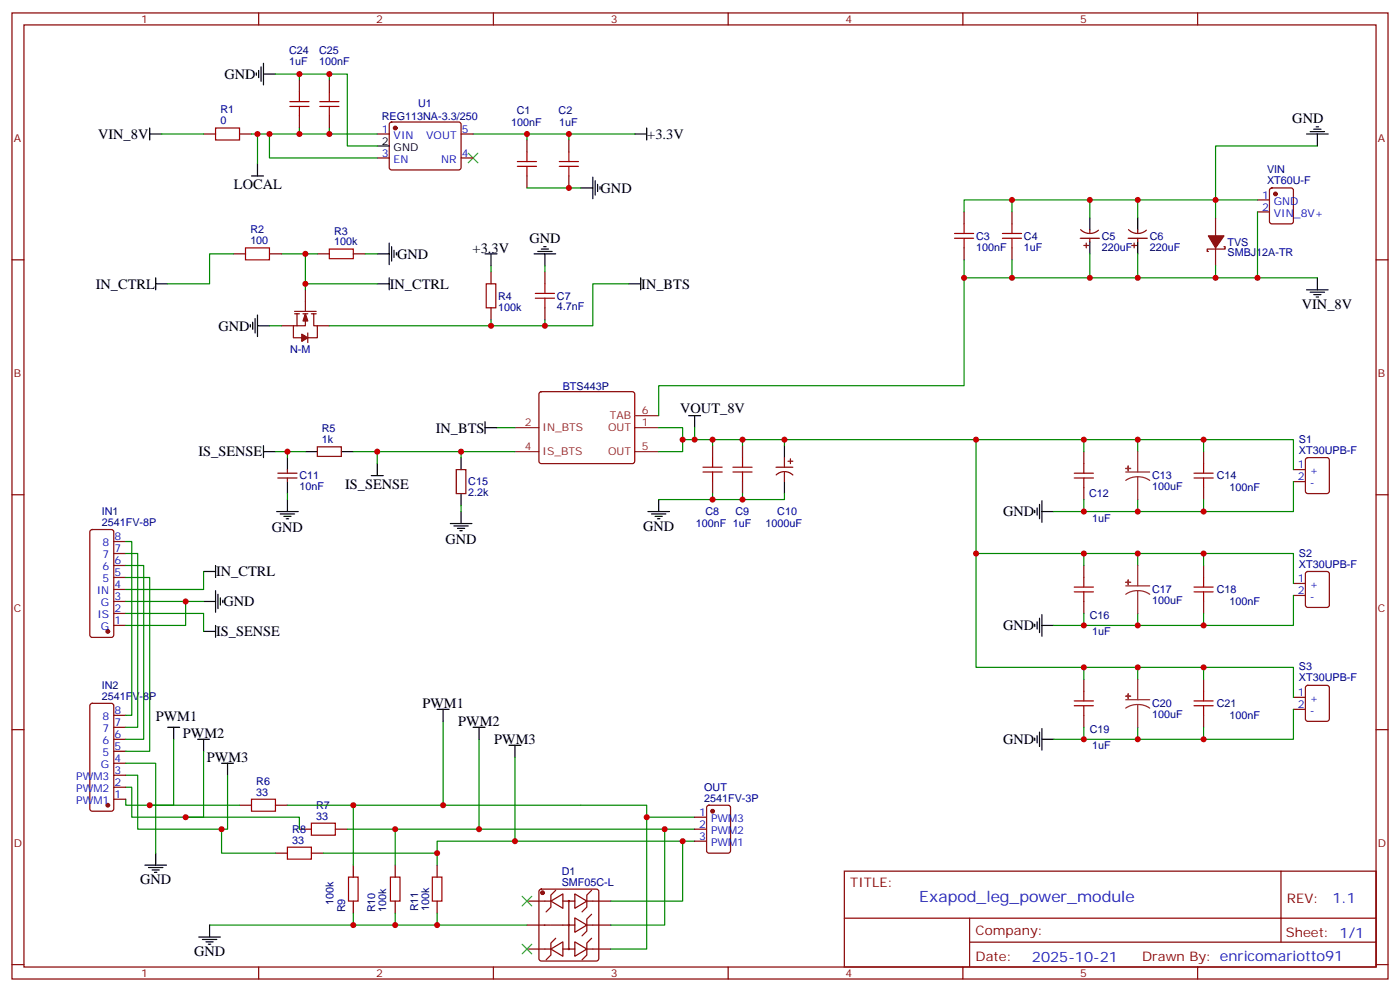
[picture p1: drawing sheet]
<svg xmlns="http://www.w3.org/2000/svg" width="412mm" height="292mm" viewBox="0 0 412 292" stroke-linecap="round" stroke-linejoin="round" font-family="sans-serif">
<g fill="none" stroke="#870000" stroke-width=".35">
<path d="M3.5 3.8h405.4v284.3h-405.4zM7.1 7.3h398.2v277.3h-398.2zM76.2 3.8v3.5M145.3 3.8v3.5M214.5 3.8v3.5M283.6 3.8v3.5M352.8 3.8v3.5M60 39.4h3.5M70.6 39.4h3.5M88.2 23.6v3.5M88.2 34.1v3.6M97 23.6v3.5"/>
<path d="M97 34.1v3.6M111.1 39.4h3.6M114.9 36.1l.5-.2 20 .1 .4 .6v13l-.7 .4h-20l-.4-.7v-12.7zM135.8 39.4h3.5M111.1 46.5h3.6M135.8 46.5h3.5M155.2 41.2v3.5M155.2 51.8v3.5M167.6 41.2v3.5M167.6 51.8v3.5M370.4 58.8h3.5M374.2 55.5l.4-.2h5.7l.6 .4 .1 9.5-.5 .6-5.9 .1-.6-.5-.1-9.4z"/>
<path d="M3.5 76.5h3.6M68.8 74.7h3.5M79.4 74.7h3.5M93.5 74.7h3.5M104.1 74.7h3.5M284 62.4v3.5M284 73v3.5M298.1 62.4v3.5M298.1 73v3.5M318.2 70.1h5.6M318.3 67.6a3.8 3.8 0 0 0 5.3 .2M319.3 72.2h1.4"/>
<path d="M320 71.5v1.5M321 67.7v1M321 70.1v1.1M332.3 70.1h5.7M332.4 67.6a3.8 3.8 0 0 0 5.3 .2M333.4 72.2h1.4M334.1 71.5v1.5M335.1 67.7v1M335.1 70.1v1.1M358.1 64.1v5.3M358.1 73v5.2M360.5 72.6h.4v.7h-5.3v.7h.4"/>
<path d="M370.4 62.4h3.5M405.3 76.5h3.6M82.9 95.9h3.5M86.8 91.7h6.3M86.8 92.4h1.4M87.5 92.4v3.5M89.3 92.4h1.4M90 92.4v3.5h-3.6v3.5h2.5M90 85.3v6.4M90.7 98v2.8M91.7 92.4h1.4M92.4 92.4v3.5h1.1v3.5h-2.8"/>
<path d="M93.5 95.9h3.5M144.6 80v3.5M144.6 90.6v3.5M160.5 80v3.5M160.5 90.6v3.5M159 115.5l.5-.2h26.8l.5 .2 .2 .5-.1 20-.6 .5-27.1-.1-.5-.7v-19.7zM81.8 139.3h5.7M84.7 138.2v1.1M93.5 131.5h7v2.8h-7zM134.4 138.2h2.8v7.1h-2.8zM209.9 131.2v3.5M218.7 131.2v3.5"/>
<path d="M228.6 137.5h4.9M228.6 139.8a3.5 3.5 0 0 1 4.9 0M231.1 134.7v2.8M231.1 138.9v2.8M232.1 135.7h1.4M232.8 135v1.5M319.3 132.9v3.6M354.5 132.9v3.6M381 138.2h3.5M384.8 134.9l.4-.2h5.7l.6 .4 .1 9.5-.5 .6-5.9 .1-.6-.5-.1-9.4zM3.5 145.6h3.6M26.7 156.1l.5-.2h5.6l.5 .2 .2 .5v30.3l-.2 .5-.5 .2h-5.6l-.5-.2-.2-.5v-30.3z"/>
<path d="M33.5 159.4h3.5M81.8 140.7h5.7M84.7 140.7v1M209.9 141.7v3.6M218.7 141.7v3.6M319.3 143.5v3.5M354.5 143.5v3.5M381 141.7h3.5M405.3 145.6h3.6M33.5 177h3.5M33.5 173.5h3.5M33.5 170h3.5"/>
<path d="M33.5 166.4h3.5M33.5 162.9h3.5M319.3 166.4v3.6M319.3 177v3.6M354.5 166.4v3.6M354.5 177v3.6M381 171.7h3.5M381 175.3h3.5M384.8 168.4l.4-.2h5.7l.6 .4 .1 9.5-.5 .6-5.9 .1-.6-.5-.1-9.4zM33.5 184.1h3.5M33.5 180.6h3.5M319.3 200v3.5"/>
<path d="M354.5 200v3.5M3.5 214.8h3.6M26.7 207.2l.5-.2h5.6l.5 .2 .2 .5v30.4l-.2 .5-.5 .2h-5.6l-.5-.3-.2-.4v-30.4zM33.5 217.6h3.5M33.5 214.1h3.5M33.5 210.5h3.5M319.3 210.5v3.6M354.5 210.5v3.6M381 205.2h3.5M381 208.8h3.5M384.8 201.9l.4-.2h5.7l.6 .4 .1 9.5-.5 .6-5.9 .1-.6-.5-.1-9.4zM405.3 214.8h3.6"/>
<path d="M33.5 235.2h3.5M33.5 231.7h3.5M33.5 228.2h3.5M33.5 224.6h3.5M33.5 221.1h3.5M70.6 237h3.5M81.1 237h3.6M208.4 237.2l.4-.2h5.7l.6 .4 .1 13-.5 .7h-5.9l-.6-.5-.1-12.9zM81.1 251.1h3.6M88.2 244.1h3.5M91.7 251.1h3.5M98.8 244.1h3.5"/>
<path d="M104.1 254.6v3.6M116.4 254.6v3.6M128.8 254.6v3.6M204.6 244.1h3.5M204.6 240.5h3.5M204.6 247.6h3.5M248.7 256.4h156.6v28.2h-156.6zM377.3 256.4v20.9M104.1 265.2v3.5M116.4 265.2v3.5M128.8 265.2v3.5M155.2 272.3h6.9"/>
<path d="M155.2 265.2h7.1M155.2 279.3h7.1M159 261.9l.5-.2h16.2l.5 .2 .2 .5v19.8l-.2 .5-.5 .2h-16.2l-.5-.3-.3-.4v-19.8zM162.3 265.2l3.5-2.1v4.2zM162.3 279.3l3.5-2.1v4.2zM163.7 262l-1.4 1.5v3.5l-1.4 1.4M163.7 276.2l-1.4 1.4v3.5l-1.4 1.4M169.3 270.2l3.6 2.1-3.6 2.1zM169.3 263.1l3.6 2.1-3.6 2.1zM169.3 277.2l3.6 2.1-3.6 2.1zM174.3 269.1l-1.4 1.4v3.5l-1.5 1.4M174.3 262l-1.4 1.5v3.5l-1.5 1.4"/>
<path d="M174.3 276.2l-1.4 1.4v3.5l-1.5 1.4M174.6 272.3h5.3M174.6 265.2h5.3M174.6 279.3h5.3M248.7 270.2h156.5M285.6 277.3h119.6M285.6 270.2v14.2M3.5 283.9h3.6M76.2 284.6v3.5M145.3 284.6v3.5M214.5 284.6v3.5M283.6 284.6v3.5"/>
<path d="M352.8 284.6v3.5M405.3 283.9h3.6"/>
</g>
<g fill="none" stroke="#8c2424" stroke-width=".35">
<path d="M151.7 125.9h7M151.7 132.9h7M187 125.9h7M187 132.9h7M187 122.3h7M331.6 138.9h7.1M335.1 132.9v6M335.1 140.3l1.9 .3 1.7 .8M335.1 140.3l-1.8 .3-1.7 .8M335.1 140.3v6.7M331.6 172.4h7.1M335.1 173.8l1.9 .3 1.7 .8"/>
<path d="M335.1 173.8l-1.8 .3-1.7 .8M335.1 166.4v6M335.1 173.8v6.8M335.1 200v6M331.6 206h7.1M335.1 207.4l1.9 .2 1.7 .8M335.1 207.4l-1.8 .2-1.7 .8M335.1 207.4v6.7"/>
</g>
<g fill="none" stroke="#008700" stroke-width=".35">
<path d="M47.6 39.4h12.4M74.1 39.4h37M75.8 39.4v8.9M79.4 39.4v7.1h31.7M81.1 21.8h21.2v21.2h8.8M88.2 21.8v1.8M88.2 37.7v1.7M97 21.8v1.8M97 37.7v1.7M139.3 39.4h47.7M155.2 39.4v1.8M167.6 39.4v1.8"/>
<path d="M155.2 55.3h15.9M298.1 58.8v3.6M321 58.8v5.3M335.1 58.8v5.3M370.4 58.8h-86.4v3.6M388.1 43h-30v21.1M68.8 74.7h-7.1v8.8h-12.3M82.9 74.7h7.1v10.6M90 74.7h3.5M107.6 74.7h3.5M144.6 78.2v1.8M160.5 78.2v1.8"/>
<path d="M284 76.5v5.3h51.1M298.1 76.5v5.3M321 74.7v7.1M335.1 74.7v7.1h23v-3.6M370.4 62.4v19.4h-12.3M79.4 95.9h3.5M90 83.5h21.1M144.6 94.1v1.8M160.5 94.1v1.8M185.2 83.5h-10.6v12.4h-77.6M284 81.8v31.7h-90v8.8M370.4 81.8h17.7"/>
<path d="M81.1 132.9h8.9M84.7 132.9v1.8M104.1 132.9h31.7M111.1 132.9v3.6M146.4 125.9h5.3M151.7 132.9h-15.9v1.8M194 125.9h7.1v7h-7.1M201.1 129.4h179.9v8.8M204.6 125.9v3.5M209.9 129.4v1.8M218.7 129.4v1.8M231.1 129.4v1.8"/>
<path d="M287.5 129.4v33.5h93.5v8.8M319.3 129.4v3.5M335.1 129.4v3.5M354.5 129.4v3.5M37 159.4h1.8v51.1h-1.8M84.7 145.3v1.7M135.8 148.8v1.8M209.9 145.3v1.7h-15.9M218.7 145.3v1.7M231.1 145.3v1.7h-21.2M319.3 147v3.6M335.1 147v3.6"/>
<path d="M354.5 147v3.6M381 141.7v8.9h-70.6M37 162.9h3.6v51.2h-3.6M37 166.4h5.3v51.2h-5.3M37 170h7.1v51.1h-7.1M37 177h23M54.7 177v7.1h-17.7M60 168.2v5.3h-23M287.5 162.9v33.5h93.5v8.8M319.3 162.9v3.5M335.1 162.9v3.5M354.5 162.9v3.5"/>
<path d="M381 175.3v8.8h-70.6M37 180.6h23v5.2M319.3 180.6v3.5M319.3 196.4v3.6M335.1 180.6v3.5M335.1 196.4v3.6M354.5 180.6v3.5M354.5 196.4v3.6M51.2 217.6v19.4h-14.2v-1.8M130.5 212.3v24.7M141.1 217.6v26.5M319.3 214.1v3.5"/>
<path d="M335.1 214.1v3.5M354.5 214.1v3.5M381 208.8v8.8h-70.6M37 228.2h3.6v15.9h26.4v-15.9M37 224.6h8.9v26.5M44.1 237h26.5M60 221.1v19.4h-21.2v-8.8h-1.8M84.7 237h19.4v17.6M104.1 237h86.4v3.5M151.7 222.9v24.7M54.7 240.5h33.5v3.6M65.3 244.1v7h15.8"/>
<path d="M95.2 251.1h33.6v3.5M102.3 244.1h14.1v10.5M116.4 244.1h79.4M201.1 247.6h-72.3v3.5M204.6 247.6h-3.5v17.6h-21.2M204.6 244.1h-8.8v28.2h-15.9M204.6 240.5h-14.1v38.8h-10.6M61.7 272.3h93.5M104.1 268.7v3.6M116.4 268.7v3.6M128.8 268.7v3.6"/>
</g>
<g fill="none" stroke="#a10000" stroke-width=".35">
<path d="M63.5 37.7h7.1v3.5h-7.1zM85.4 31.3h5.6M85.4 29.9h5.6M88.2 27.1v2.8M88.2 31.3v2.8M94.2 31.3h5.6M94.2 29.9h5.6M97 27.1v2.8M97 31.3v2.8M152.4 49h5.6M152.4 47.6h5.6M155.2 44.7v2.9"/>
<path d="M155.2 49v2.8M164.7 49h5.7M164.7 47.6h5.7M167.6 44.7v2.9M167.6 49v2.8M72.3 73h7.1v3.5h-7.1zM97 73.3h7.1v2.8h-7.1zM281.2 68.7h5.6M281.2 70.1h5.6M284 65.9v2.8M284 70.1v2.9M295.3 68.7h5.6"/>
<path d="M295.3 70.1h5.6M298.1 65.9v2.8M298.1 70.1v2.9M143.2 83.5h2.8v7.1h-2.8zM157.7 86.4h5.6M157.7 87.8h5.6M160.5 83.5v2.9M160.5 87.8v2.8M207.1 137.5h5.6M207.1 138.9h5.6M209.9 134.7v2.8M209.9 138.9v2.8"/>
<path d="M215.9 137.5h5.6M215.9 138.9h5.6M218.7 134.7v2.8M218.7 138.9v2.8M316.4 139.3h5.7M319.3 136.5v2.8M351.7 139.3h5.7M354.5 136.5v2.8M316.4 140.7h5.7M319.3 140.7v2.8M351.7 140.7h5.7M354.5 140.7v2.8"/>
<path d="M316.4 172.8h5.7M316.4 174.2h5.7M319.3 170v2.8M319.3 174.2v2.8M351.7 172.8h5.7M351.7 174.2h5.7M354.5 170v2.8M354.5 174.2v2.8M316.4 206.3h5.7M316.4 207.7h5.7M319.3 203.5v2.8M319.3 207.7v2.8"/>
<path d="M351.7 206.3h5.7M351.7 207.7h5.7M354.5 203.5v2.8M354.5 207.7v2.8M74.1 235.2h7v3.6h-7zM84.7 249.3h7v3.6h-7zM91.7 242.3h7.1v3.5h-7.1zM102.7 258.2h2.8v7h-2.8zM115 258.2h2.8v7h-2.8zM127.4 258.2h2.8v7h-2.8z"/>
</g>
<g fill="none" stroke="#000" stroke-width=".35">
<path d="M76.9 19.7v4.2M77.6 18.6v6.4M44.1 39.4h3.5M44.1 37.7v3.5M75.5 21.4v.8M76.2 20.7v2.2M77.6 21.8h3.5M187 39.4h3.5M190.5 37.7v3.5M384.9 39.4h6.3M385.9 38.7h4.3M387 38h2.1"/>
<path d="M387.7 37.3h.7M388.1 39.4v3.6M74.1 51.8h3.5M75.8 48.3v3.5M111.1 43h3.6M171.1 55.3h3.5M174.6 52.1v6.4M175.3 53.2v4.2M176 54.3v2.1M176.7 55v.7M111.1 74.7h3.6M114.7 71.5v6.4"/>
<path d="M115.4 72.6v4.2M116.1 73.7v2.1M116.8 74.4v.7M142.9 74.7h3.5M144.6 74.7v3.5M157.3 74.7h6.4M158.4 74h4.2M159.5 73.3h2.1M160.2 72.6h.7M160.5 74.7v3.5M321 64.1v3.6M321 71.2v3.5"/>
<path d="M335.1 64.1v3.6M335.1 71.2v3.5M45.9 83.5h3.5M45.9 81.8v3.5M73.7 95.5v.7M74.4 94.8v2.1M75.1 93.8v4.2M75.8 95.9h3.6M75.8 92.7v6.4M111.1 83.5h3.6M114.7 81.8v3.5M185.2 83.5h3.5"/>
<path d="M188.7 81.8v3.5M384.9 85.3h6.3M385.9 86h4.3M387 86.7h2.1M387.7 87.4h.7M388.1 81.8v3.5M77.6 131.2v3.5M77.6 132.9h3.5M84.7 134.7v3.5M90 132.9h3.5M100.5 132.9h3.6M109.4 140h3.5"/>
<path d="M111.1 136.5v3.5M135.8 134.7v3.5M142.9 125.9h3.5M142.9 124.1v3.5M202.8 122.3h3.6M204.6 122.3v3.6M231.1 131.2v3.5M81.5 150.6h6.3M82.5 151.3h4.3M83.6 152h2.1M84.3 152.7h.7M84.7 141.7v3.6"/>
<path d="M84.7 147v3.6M132.6 154.1h6.4M133.7 154.8h4.2M134.8 155.5h2.1M135.5 156.2h.7M135.8 145.3v3.5M135.8 150.6v3.5M190.9 150.6h6.3M191.9 151.3h4.2M193 152h2.1M193.7 152.7h.7M194 147v3.6"/>
<path d="M231.1 141.7v3.6M304.8 150.2v.7M305.5 149.5v2.1M306.2 148.4v4.3M306.9 150.6h3.5M306.9 147.4v6.3M60 168.2h3.5M60 177h3.5M63.5 166.4v3.6M63.5 173.8v6.4M64.2 174.9v4.2M64.9 176v2.1"/>
<path d="M65.6 176.7v.7M60 185.8h3.5M63.5 184.1v3.5M304.8 183.7v.7M305.5 183v2.1M306.2 182v4.2M306.9 180.9v6.4M306.9 184.1h3.5M49.4 214.1h3.5M51.2 214.1v3.5M58.2 217.6h3.5M60 217.6v3.5"/>
<path d="M128.8 208.8h3.5M130.5 208.8v3.5M139.3 214.1h3.6M141.1 214.1v3.5M149.9 219.4h3.6M151.7 219.4v3.5M304.8 217.2v.7M305.5 216.5v2.2M306.2 215.5v4.2M306.9 214.4v6.4M306.9 217.6h3.5M65.3 224.6h3.5"/>
<path d="M67 224.6v3.6M42.7 254.6h6.3M43.7 255.3h4.3M44.8 256h2.1M45.5 256.8h.7M45.9 251.1v3.5M58.6 275.8h6.3M59.6 276.5h4.3M60.7 277.2h2.1M61.4 277.9h.7M61.7 272.3v3.5"/>
</g>
<g fill="#870000" stroke="#870000" stroke-width=".35">
<path d="M356 69.4h4.5l-2.4 3.6z"/>
<path d="M90 92.4l.7 2.1h-1.4z"/>
<path d="M88.9 98.4l1.8 1-1.8 1.1z"/>
<circle cx="375.7" cy="57.1" r=".53"/>
<circle cx="159.8" cy="262.7" r=".53"/>
<circle cx="209.9" cy="238.8" r=".53"/>
<circle cx="31.7" cy="185.8" r=".53"/>
<circle cx="31.7" cy="237" r=".53"/>
<circle cx="116.4" cy="37.7" r=".53"/>
</g>
<path d="M137.9 45.1l2.9 2.8M140.8 45.1l-2.9 2.8M153.8 263.8l2.8 2.8M153.8 277.9l2.8 2.8M156.6 263.8l-2.8 2.8M156.6 277.9l-2.8 2.8" fill="none" stroke="#3c3" stroke-width=".35"/>
<g fill="#8c2424" stroke="#8c2424" stroke-width=".35">
<path d="M331.6 137.9h1.4z"/>
<path d="M332.3 137.2l.1 1.4z"/>
<path d="M331.6 171.4h1.4z"/>
<path d="M332.3 170.7l.1 1.4z"/>
<path d="M331.6 204.9h1.4z"/>
<path d="M332.3 204.2l.1 1.4z"/>
</g>
<g fill="none" stroke="#900" stroke-width=".35">
<circle cx="167.6" cy="265.2" r=".18"/>
<circle cx="167.6" cy="279.3" r=".18"/>
<circle cx="167.6" cy="272.3" r=".18"/>
</g>
<path d="M162.3 272.3h7M165.8 265.2h3.5M165.8 279.3h3.5M167.6 265.2v14.1M172.9 265.2h1.7M172.9 272.3h1.7M172.9 279.3h1.7" fill="none" stroke="#800000" stroke-width=".35"/>
<g fill="#c00">
<circle cx="335.1" cy="150.6" r=".88"/>
<circle cx="354.5" cy="150.6" r=".88"/>
<circle cx="335.1" cy="129.4" r=".88"/>
<circle cx="354.5" cy="129.4" r=".88"/>
<circle cx="335.1" cy="184.1" r=".88"/>
<circle cx="354.5" cy="184.1" r=".88"/>
<circle cx="111.1" cy="132.9" r=".88"/>
<circle cx="319.3" cy="129.4" r=".88"/>
<circle cx="319.3" cy="150.6" r=".88"/>
<circle cx="319.3" cy="184.1" r=".88"/>
<circle cx="201.1" cy="247.6" r=".88"/>
<circle cx="195.8" cy="244.1" r=".88"/>
<circle cx="190.5" cy="240.5" r=".88"/>
<circle cx="128.8" cy="272.3" r=".88"/>
<circle cx="116.4" cy="272.3" r=".88"/>
<circle cx="104.1" cy="272.3" r=".88"/>
<circle cx="116.4" cy="244.1" r=".88"/>
<circle cx="128.8" cy="251.1" r=".88"/>
<circle cx="135.8" cy="132.9" r=".88"/>
<circle cx="104.1" cy="237" r=".88"/>
<circle cx="151.7" cy="247.6" r=".88"/>
<circle cx="130.5" cy="237" r=".88"/>
<circle cx="141.1" cy="244.1" r=".88"/>
<circle cx="65.3" cy="244.1" r=".88"/>
<circle cx="54.7" cy="240.5" r=".88"/>
<circle cx="44.1" cy="237" r=".88"/>
<circle cx="335.1" cy="81.8" r=".88"/>
<circle cx="321" cy="81.8" r=".88"/>
<circle cx="298.1" cy="81.8" r=".88"/>
<circle cx="335.1" cy="58.8" r=".88"/>
<circle cx="321" cy="58.8" r=".88"/>
<circle cx="298.1" cy="58.8" r=".88"/>
<circle cx="358.1" cy="81.8" r=".88"/>
<circle cx="358.1" cy="58.8" r=".88"/>
<circle cx="370.4" cy="81.8" r=".88"/>
<circle cx="284" cy="81.8" r=".88"/>
<circle cx="75.8" cy="39.4" r=".88"/>
<circle cx="79.4" cy="39.4" r=".88"/>
<circle cx="167.6" cy="39.4" r=".88"/>
<circle cx="155.2" cy="39.4" r=".88"/>
<circle cx="167.6" cy="55.3" r=".88"/>
<circle cx="90" cy="83.5" r=".88"/>
<circle cx="90" cy="74.7" r=".88"/>
<circle cx="54.7" cy="177" r=".88"/>
<circle cx="84.7" cy="132.9" r=".88"/>
<circle cx="201.1" cy="129.4" r=".88"/>
<circle cx="204.6" cy="129.4" r=".88"/>
<circle cx="209.9" cy="129.4" r=".88"/>
<circle cx="218.7" cy="129.4" r=".88"/>
<circle cx="231.1" cy="129.4" r=".88"/>
<circle cx="209.9" cy="147" r=".88"/>
<circle cx="218.7" cy="147" r=".88"/>
<circle cx="335.1" cy="217.6" r=".88"/>
<circle cx="354.5" cy="217.6" r=".88"/>
<circle cx="319.3" cy="217.6" r=".88"/>
<circle cx="287.5" cy="129.4" r=".88"/>
<circle cx="335.1" cy="162.9" r=".88"/>
<circle cx="354.5" cy="162.9" r=".88"/>
<circle cx="319.3" cy="162.9" r=".88"/>
<circle cx="287.5" cy="162.9" r=".88"/>
<circle cx="335.1" cy="196.4" r=".88"/>
<circle cx="354.5" cy="196.4" r=".88"/>
<circle cx="319.3" cy="196.4" r=".88"/>
<circle cx="144.6" cy="95.9" r=".88"/>
<circle cx="160.5" cy="95.9" r=".88"/>
<circle cx="97" cy="39.4" r=".88"/>
<circle cx="88.2" cy="39.4" r=".88"/>
<circle cx="97" cy="21.8" r=".88"/>
<circle cx="88.2" cy="21.8" r=".88"/>
</g>
<text font-size="4.6" fill="#00f" x="270.8" y="265.4">Exapod_leg_power_module</text>
<g font-size="4.2">
<text x="66.1" y="23.2">GND</text>
<text x="28.9" y="40.8">VIN_8V</text>
<text x="190.7" y="40.8">+3.3V</text>
<text x="380.7" y="36.3">GND</text>
<text x="68.9" y="55.7">LOCAL</text>
<text x="176.9" y="56.7">GND</text>
<text x="155.9" y="71.5">GND</text>
<text x="116.9" y="76.1">GND</text>
<text x="139.2" y="74.4">+3.3V</text>
<text x="28.2" y="84.9">IN_CTRL</text>
<text x="114.8" y="84.9">IN_CTRL</text>
<text x="188.9" y="84.9">IN_BTS</text>
<text x="383.5" y="90.9">VIN_8V</text>
<text x="64.4" y="97.3">GND</text>
<text x="200.4" y="121.6">VOUT_8V</text>
<text x="128.4" y="127.3">IN_BTS</text>
<text x="58.4" y="134.3">IS_SENSE</text>
<text x="101.7" y="143.9">IS_SENSE</text>
<text x="295.5" y="152">GND</text>
<text x="80.1" y="156.6">GND</text>
<text x="131.2" y="160.2">GND</text>
<text x="189.4" y="156.2">GND</text>
<text x="63.7" y="169.6">IN_CTRL</text>
<text x="65.8" y="178.4">GND</text>
<text x="295.5" y="185.5">GND</text>
<text x="63.7" y="187.3">IS_SENSE</text>
<text x="124.4" y="208.4">PWM1</text>
<text x="45.9" y="212.3">PWM1</text>
<text x="135" y="213.7">PWM2</text>
<text x="53.9" y="217.3">PWM2</text>
<text x="145.6" y="219">PWM3</text>
<text x="295.5" y="219">GND</text>
<text x="60.9" y="224.3">PWM3</text>
<text x="41.3" y="260.3">GND</text>
<text x="57.1" y="281.4">GND</text>
</g>
<g font-size="4.2" fill="#00f">
<text x="392.5" y="265.7">1.1</text>
<text x="304" y="283">2025-10-21</text>
</g>
<g font-size="3.9" fill="#800">
<text x="250.5" y="261">TITLE:</text>
<text x="379.1" y="265.7">REV:</text>
<text x="287.4" y="275.2">Company:</text>
<text x="378.7" y="275.8">Sheet: 1/1</text>
<text x="287.4" y="282.9">Date:</text>
<text x="336.4" y="282.9">Drawn By: enricomariotto91</text>
</g>
<g font-size="3.2" fill="#800">
<text x="41.6" y="6.8">1</text>
<text x="110.8" y="6.8">2</text>
<text x="179.9" y="6.8">3</text>
<text x="249.1" y="6.8">4</text>
<text x="318.2" y="6.8">5</text>
<text x="4.1" y="41.9">A</text>
<text x="405.9" y="41.9">A</text>
<text x="4.1" y="111.1">B</text>
<text x="405.9" y="111.1">B</text>
<text x="4.1" y="180.2">C</text>
<text x="405.9" y="180.2">C</text>
<text x="4.1" y="249.3">D</text>
<text x="405.9" y="249.3">D</text>
<text x="41.6" y="287.6">1</text>
<text x="110.8" y="287.6">2</text>
<text x="179.9" y="287.6">3</text>
<text x="249.1" y="287.6">4</text>
<text x="318.2" y="287.6">5</text>
</g>
<g font-size="3.2" fill="#000080">
<text x="85.2" y="15.9">C24</text>
<text x="94" y="15.9">C25</text>
<text x="85.2" y="19.1">1uF</text>
<text x="94" y="19.1">100nF</text>
<text x="64.9" y="33.4">R1</text>
<text x="112.5" y="35.3">REG113NA-3.3/250</text>
<text x="123.1" y="31.6">U1</text>
<text x="152.2" y="33.6">C1</text>
<text x="164.5" y="33.6">C2</text>
<text x="64.9" y="36.6">0</text>
<text x="150.6" y="37.1">100nF</text>
<text x="164.7" y="37.1">1uF</text>
<text x="373.2" y="50.9">VIN</text>
<text x="373.2" y="54.2">XT60U-F</text>
<text x="73.7" y="71.9">100</text>
<text x="73.7" y="68.7">R2</text>
<text x="98.4" y="69.1">R3</text>
<text x="287.5" y="70.6">C3</text>
<text x="301.6" y="70.6">C4</text>
<text x="324.6" y="70.6">C5</text>
<text x="338.7" y="70.6">C6</text>
<text x="98.4" y="72.2">100k</text>
<text x="287.5" y="73.7">100nF</text>
<text x="301.6" y="73.8">1uF</text>
<text x="324.6" y="73.8">220uF</text>
<text x="338.7" y="73.8">220uF</text>
<text x="361.6" y="75.5">SMBJ12A-TR</text>
<text x="361.6" y="72.4">TVS</text>
<text x="146.8" y="88.2">R4</text>
<text x="164" y="88.2">C7</text>
<text x="146.8" y="91.4">100k</text>
<text x="164" y="91.4">4.7nF</text>
<text x="85.4" y="103.8">N-M</text>
<text x="165.8" y="114.7">BTS443P</text>
<text x="94.8" y="130.5">1k</text>
<text x="94.8" y="127.2">R5</text>
<text x="382.6" y="130.3">S1</text>
<text x="382.6" y="133.5">XT30UPB-F</text>
<text x="88.2" y="141.1">C11</text>
<text x="137.9" y="142.9">C15</text>
<text x="339.4" y="141.1">C13</text>
<text x="358.4" y="141.1">C14</text>
<text x="88.2" y="144.3">10nF</text>
<text x="137.9" y="146.1">2.2k</text>
<text x="320.8" y="146.3">C12</text>
<text x="339.4" y="144.3">100uF</text>
<text x="362.2" y="144.6">100nF</text>
<text x="30" y="154.8">2541FV-8P</text>
<text x="30" y="151.6">IN1</text>
<text x="205" y="155.1">100nF 1uF</text>
<text x="207.8" y="151.7">C8</text>
<text x="216.6" y="151.7">C9</text>
<text x="225.5" y="155.2">1000uF</text>
<text x="229" y="151.7">C10</text>
<text x="321.7" y="153.5">1uF</text>
<text x="382.6" y="167">XT30UPB-F</text>
<text x="382.6" y="163.8">S2</text>
<text x="339.4" y="177.9">100uF</text>
<text x="339.4" y="174.6">C17</text>
<text x="358.4" y="174.6">C18</text>
<text x="362.2" y="178.1">100nF</text>
<text x="321" y="182.3">C16</text>
<text x="321.7" y="187">1uF</text>
<text x="382.6" y="197.3">S3</text>
<text x="30" y="202.8">IN2</text>
<text x="382.6" y="200.6">XT30UPB-F</text>
<text x="30" y="206">2541FV-8P</text>
<text x="339.4" y="208.1">C20</text>
<text x="358.4" y="208.1">C21</text>
<text x="321" y="215.8">C19</text>
<text x="339.4" y="211.4">100uF</text>
<text x="362.2" y="211.7">100nF</text>
<text x="321.7" y="220.5">1uF</text>
<text x="75.5" y="231.1">R6</text>
<text x="207.4" y="232.8">OUT</text>
<text x="75.5" y="234.2">33</text>
<text x="93.1" y="238.1">R7</text>
<text x="207.4" y="235.9">2541FV-3P</text>
<text x="86.1" y="245.2">R8</text>
<text x="93.1" y="241.2">33</text>
<text x="86.1" y="248.3">33</text>
<text x="165.5" y="257.5">D1</text>
<text x="165.5" y="260.6">SMF05C-L</text>
<text x="98.2" y="266.5" transform="rotate(-90 98.2 266.5)">100k</text>
<text x="101.7" y="268.6" transform="rotate(-90 101.7 268.6)">R9</text>
<text x="110.5" y="268.6" transform="rotate(-90 110.5 268.6)">R10</text>
<text x="113.7" y="268.4" transform="rotate(-90 113.7 268.4)">100k</text>
<text x="123.2" y="268.3" transform="rotate(-90 123.2 268.3)">R11</text>
<text x="126.4" y="268.3" transform="rotate(-90 126.4 268.3)">100k</text>
</g>
<g font-size="3.2" fill="#00f">
<text x="112.5" y="39.1">1</text>
<text x="116" y="40.9">VIN</text>
<text x="125.6" y="40.9">VOUT</text>
<text x="136" y="39.1">5</text>
<text x="112.5" y="46.1">3</text>
<text x="116" y="47.9">EN</text>
<text x="129.9" y="47.9">NR</text>
<text x="136" y="46.1">4</text>
<text x="371.8" y="58.5">1</text>
<text x="371.8" y="62">2</text>
<text x="375.2" y="60.3">GND</text>
<text x="375.2" y="63.8">VIN_8V+</text>
<text x="382.3" y="137.9">1</text>
<text x="382.3" y="141.4">2</text>
<text x="385.8" y="139.6">+</text>
<text x="385.8" y="143.2">-</text>
<text x="30.2" y="160.8">8</text>
<text x="33.7" y="159">8</text>
<text x="30.2" y="167.9">6</text>
<text x="30.2" y="164.3">7</text>
<text x="33.7" y="166.1">6</text>
<text x="33.7" y="162.6">7</text>
<text x="30.2" y="171.4">5</text>
<text x="33.7" y="173.1">4</text>
<text x="33.7" y="169.6">5</text>
<text x="382.3" y="171.4">1</text>
<text x="385.8" y="173.1">+</text>
<text x="28.5" y="174.9">IN</text>
<text x="29.7" y="178.4">G</text>
<text x="33.7" y="176.7">3</text>
<text x="382.3" y="174.9">2</text>
<text x="385.8" y="176.7">-</text>
<text x="28.7" y="182">IS</text>
<text x="29.7" y="185.5">G</text>
<text x="33.7" y="183.7">1</text>
<text x="33.7" y="180.2">2</text>
<text x="382.3" y="204.9">1</text>
<text x="382.3" y="208.4">2</text>
<text x="385.8" y="206.7">+</text>
<text x="30.2" y="215.5">7</text>
<text x="30.2" y="211.9">8</text>
<text x="33.7" y="213.7">7</text>
<text x="33.7" y="210.2">8</text>
<text x="385.8" y="210.2">-</text>
<text x="30.2" y="219">6</text>
<text x="33.7" y="220.8">5</text>
<text x="33.7" y="217.2">6</text>
<text x="29.7" y="226.1">G</text>
<text x="30.2" y="222.5">5</text>
<text x="33.7" y="227.8">3</text>
<text x="33.7" y="224.3">4</text>
<text x="22.5" y="233.1">PWM2</text>
<text x="22.5" y="229.6">PWM3</text>
<text x="33.7" y="231.4">2</text>
<text x="22.5" y="236.6">PWM1</text>
<text x="33.7" y="234.9">1</text>
<text x="205.9" y="240.2">1</text>
<text x="205.9" y="243.7">2</text>
<text x="209.4" y="241.9">PWM3</text>
<text x="209.4" y="245.5">PWM2</text>
<text x="205.9" y="247.2">3</text>
<text x="209.4" y="249">PWM1</text>
</g>
<g font-size="3.2">
<text x="112.5" y="42.6">2</text>
<text x="116" y="44.4">GND</text>
</g>
<g font-size="3.2" fill="#8d2323">
<text x="154.6" y="125.5">2</text>
<text x="179.6" y="123.4">TAB</text>
<text x="189.1" y="125.5">1</text>
<text x="189.1" y="122">6</text>
<text x="159.8" y="126.9">IN_BTS</text>
<text x="179.1" y="126.9">OUT</text>
<text x="154.6" y="132.6">4</text>
<text x="159.8" y="134">IS_BTS</text>
<text x="179.1" y="134">OUT</text>
<text x="189.1" y="132.6">5</text>
</g>
</svg>
